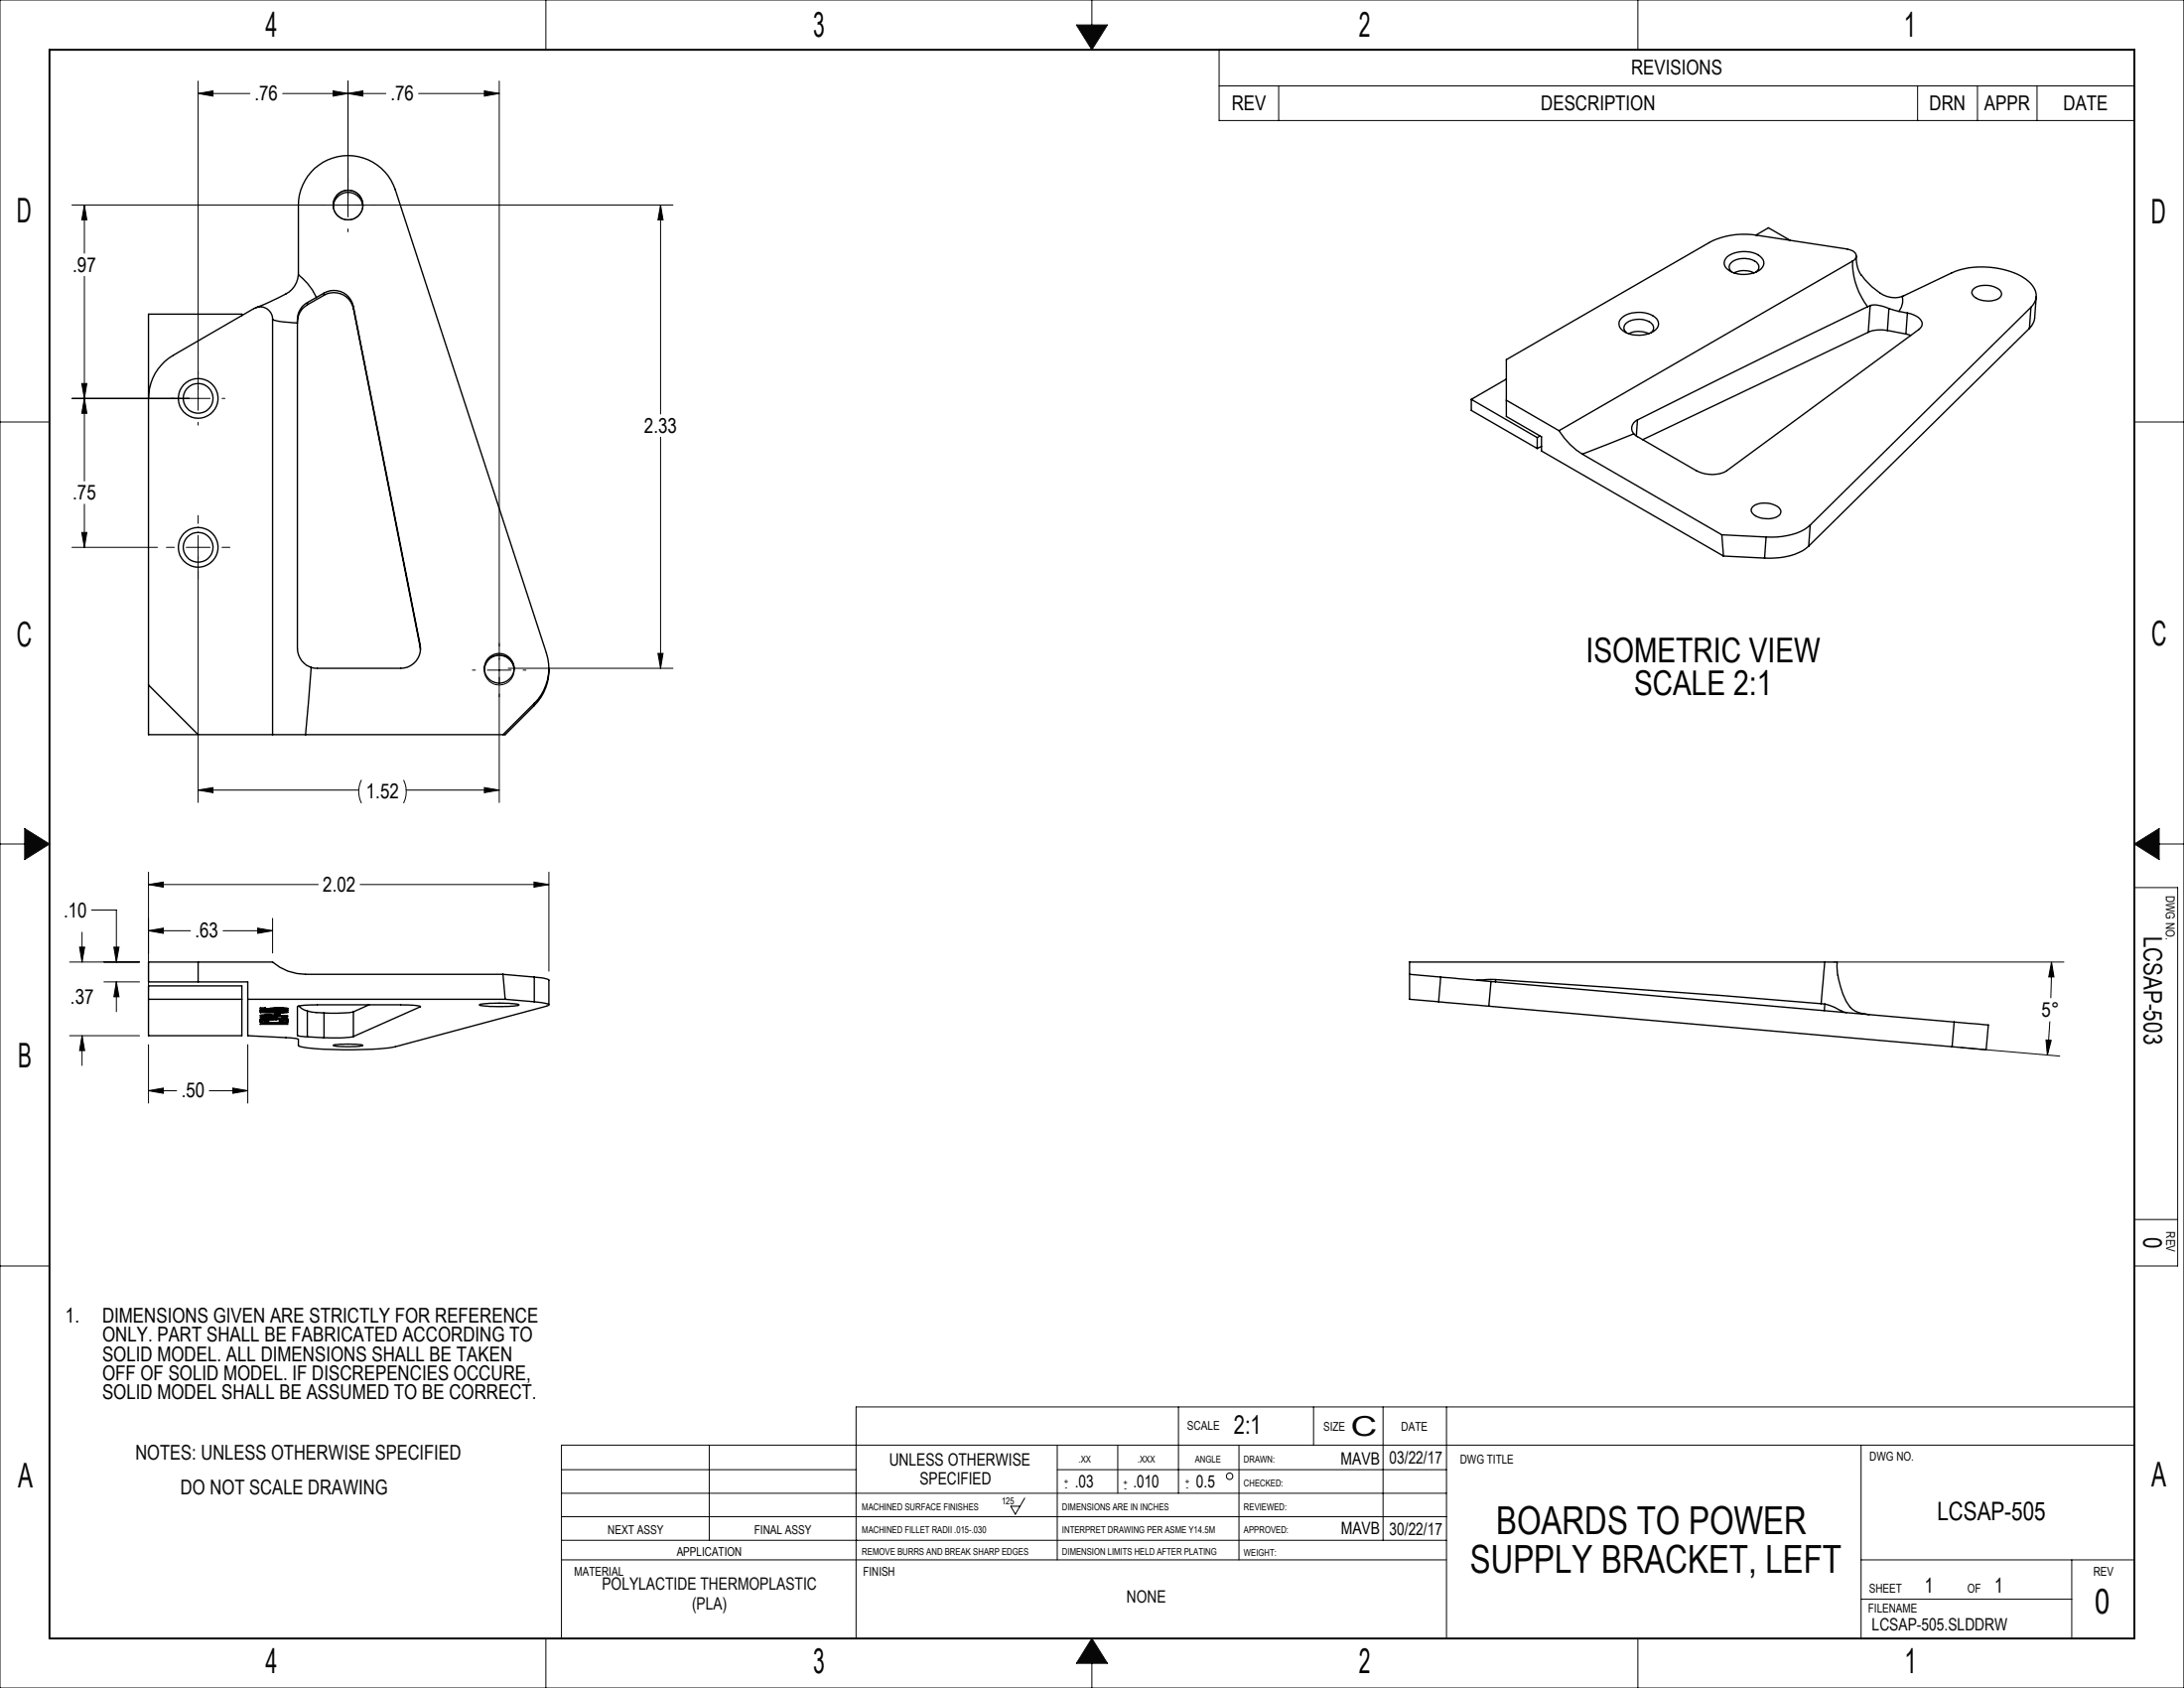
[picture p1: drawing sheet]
<svg xmlns="http://www.w3.org/2000/svg" width="559mm" height="432mm" viewBox="0 0 559 432" stroke-linecap="round" stroke-linejoin="round" font-family="sans-serif">
<g fill="none" stroke="#000" stroke-width=".25">
<path d="M270.5 369.7v29.3M286 369.7v12.3M317 369.7v29.3M143.7 399h226.4M262.2 383.2l-2.4 4.1-1.2-2h2.4"/>
<circle cx="314.6" cy="377.6" r=".82"/>
</g>
<g fill="none" stroke="#0a0605" stroke-width=".25">
<path d="M0 0h558.8v431.8h-558.8zM139.7 0v12.7M275.4 6.4h8l-4 6.3zM279.4 0v6.4M419.1 0v12.7M0 107.9h12.7M546.1 107.9h12.7M0 215.9h6.3M6.3 211.9l6.4 4-6.4 4zM546.1 215.9l6.4-4v8zM552.5 215.9h6.3M546.1 227h11.1v96.9h-11.1"/>
<path d="M546.1 312h11.1M0 323.9h12.7M301.5 359.9v22.1M336.1 359.9v9.8M353.9 359.9v34.1M370.1 359.9v59.2M546.1 359.9h-327.1v59.2M143.7 376h75.3M181.5 369.7v24.3M270.5 376h99.6M476.2 369.7v49.4M546.1 369.7h-402.4v49.4"/>
<path d="M143.7 382h226.4M143.7 394h226.4M143.7 388h226.4M476.2 399h69.9M530.1 399v20.1M139.7 419.1v12.7M279.4 419.1l4 6.4h-8zM419.1 419.1v12.7M476.2 409.1h53.9M279.4 425.5v6.3"/>
</g>
<path d="M12.7 12.7h533.4v406.4h-533.4z" fill="none" stroke="#0a0605" stroke-width=".5"/>
<path d="M275.4 6.4h8l-4 6.3zM546.1 215.9l6.4-4v8zM279.4 419.1l-4 6.4h8zM6.3 211.9v8l6.4-4z" fill-rule="evenodd" fill="#0a0605"/>
<g fill="none" stroke="#000" stroke-width=".25">
<path d="M311.9 12.7h234.2v18.1h-234.2zM50.7 23.9l3.8-.7v1.4zM50.7 20.7v84.3M50.7 23.9h13.3M72.3 23.9h26.4M85.2 23.2l3.8 .7-3.8 .7zM89 23.9l3.9-.7v1.4zM89 20.7v34.8M107.1 23.9h20.6M123.9 23.2l3.8 .7-3.8 .7zM127.7 20.7v184.6M311.9 22h234.2"/>
<path d="M327.2 22v8.8M490.6 22v8.8M506 22v8.8M521.2 22v8.8M18.4 52.5h153.8M21.6 52.5l.6 3.8h-1.3zM21.6 52.5v12.3M89 58.6v.7M169 52.5l.7 3.8h-1.4zM169 52.5v53.4M21.6 70.7v52.3M20.9 98.1h1.3l-.6 3.8z"/>
<path d="M21.6 101.9l.6 3.8h-1.3zM50.7 108v.8M53.8 101.9h-35.4M56.8 101.9h.8M169 111.8v59.2M20.9 136.2h1.3l-.6 3.8zM21.6 129v11M50.7 131.9v2M50.7 136.9v68.4M18.4 140h21.9M42.6 140h2M47.7 140h6.1"/>
<path d="M56.8 140h2M120.9 171.4h.7M124.7 171.4h6.1M130 171h42.2M133.8 171.4h.8M168.3 167.1h1.4l-.7 3.9zM92.5 199.5a6.6 6.6 0 0 0 0 6M103.3 199.5a6.9 6.9 0 0 1 0 6M50.7 202.1l3.8-.6v1.3zM50.7 202.1h41.1M103.9 202.1h23.8M123.9 201.5l3.8 .6-3.8 .7z"/>
<path d="M21 238.5v7.6M23.4 232.8h6.4v13.3M38 226.3l3.8-.7v1.3zM38 238.1l3.8-.7v1.4zM38 223.1v30.2M38 226.3h43.4M38 238.1h10.7M57.1 238.1h12.6M65.9 237.4l3.8 .7-3.8 .7zM69.7 234.9v8.9M92.1 226.3h48.3M136.6 225.6l3.8 .7-3.8 .6z"/>
<path d="M140.4 223.1v25.3M17.8 246.1h17.9M20.4 242.3h1.3l-.7 3.8zM26.6 251.2h9.1M29.1 242.3h1.3l-.6 3.8zM29.8 251.2l.6 3.8h-1.3zM29.8 251.2v7.6M469.2 246.1h58.9M524.9 246.1l.6 3.8h-1.3zM524.9 246.1l-.2 9.2M17.8 264.9h17.9M21 264.9l.7 3.8h-1.3z"/>
<path d="M21 264.9v7.7M38 279l3.8-.7v1.4zM38 267.2v15M38 279h7.2M53.6 279h9.8M59.6 278.3l3.8 .7-3.8 .7zM63.4 267.2v15M501.7 268l25.3 2.2M523.5 266l1.3 .1-1 3.8zM524.5 261.3l-.7 8.6"/>
<circle cx="89.1" cy="52.4" r="3.8"/>
<circle cx="127.7" cy="171.4" r="3.8"/>
</g>
<path d="M136.6 225.6l3.8 .7-3.8 .6zM38 226.3l3.8-.7v1.3zM29.1 242.3h1.3l-.6 3.8zM29.8 251.2l.6 3.8h-1.3zM65.9 237.4l3.8 .7-3.8 .7zM38 238.1l3.8-.7v1.4zM38 279l3.8-.7v1.4zM59.6 278.3l3.8 .7-3.8 .7zM20.4 242.3h1.3l-.7 3.8zM21 264.9l.7 3.8h-1.3zM21.6 101.9l.6 3.8h-1.3zM20.9 136.2h1.3l-.6 3.8zM20.9 98.1h1.3l-.6 3.8zM21.6 52.5l.6 3.8h-1.3zM85.2 23.2l3.8 .7-3.8 .7zM50.7 23.9l3.8-.7v1.4zM89 23.9l3.9-.7v1.4zM123.9 23.2l3.8 .7-3.8 .7zM169 52.5l.7 3.8h-1.4zM168.3 167.1h1.4l-.7 3.9zM50.7 202.1l3.8-.6v1.3zM123.9 201.5l3.8 .6-3.8 .7zM523.5 266l1.3 .1-1 3.8zM524.9 246.1l.6 3.8h-1.3z" fill="#000"/>
<g fill="none" stroke="#000" stroke-width=".35">
<path d="M85.3 52.7a3.8 3.8 0 0 1 3.8-3.5 3.8 3.8 0 0 1 3.8 3.5M76.3 70.3a6 6 0 0 1-3.1 4.9l-5.1 2.4-2.7 1.1M76.3 70.3a15.6 15.6 0 0 1 4.7 5.8M76.3 70.3v-17.8a12.7 12.7 0 0 1 10.8-12.5 12.7 12.7 0 0 1 14 8.5l38.7 118.6a12.5 12.5 0 0 1-3.1 12.8M78.6 77.4a5.2 5.2 0 0 0-2.5 5.2M78.6 78a5.1 5.1 0 0 0-2.5 4.3M78.6 77.4v.6M81 76.1l-2.4 1.3M82.9 75a5.1 5.1 0 0 1 7.5 3.4M82.9 75.5a5.1 5.1 0 0 1 7.5 3.4M82.9 75v.5M82.9 75l-1.9 1.1"/>
<path d="M82.9 75.5l-4.3 2.5M90.4 78.4v.5M90.4 78.4l17.1 86.5M90.4 78.9l17.1 86.6M441.9 65.8a7.3 7.3 0 0 1 8.9 .2 2.17 2.17 0 0 1-1.3 3.5 7.3 7.3 0 0 1-7.8-.9 1.93 1.93 0 0 1 .2-2.8zM443.2 69.6a1.61 1.61 0 0 1-.8-1.6 1.61 1.61 0 0 1 1.3-1.3 5.5 5.5 0 0 1 6 .8 1.42 1.42 0 0 1-.4 2.1M443.7 69.8a5.8 5.8 0 0 1 5.1 0M449.3 60.1l3.2-1.8 5.5 3.2M474 66.8a18.3 18.3 0 0 0 3.8 11.7M474 66.8a1.43 1.43 0 0 0 .9-1.5 1.43 1.43 0 0 0-1.2-1.3l-1.1-.3-23.1-3.5a19.5 19.5 0 0 0-12.2 1.9l-51.9 29.9v14.5l9 5.2v3.7l46.6 26.8M474 66.8l-75.1 43.4M474.9 65.5a7.7 7.7 0 0 0 1.3 4.9"/>
<path d="M476.3 70.4a15.6 15.6 0 0 0 6.7 5.5 5.7 5.7 0 0 0 3.7-.1M477.8 78.5l-17.8 8.6-41 20.3M478.5 78.2l1.5-.2 3.3 .9M478.5 78.2l-.7 .3M478.5 78.2l-.5 6.8M483.3 78.9l2.6 .8M483.3 78.9l-.4 5.6M485.9 79.7l2.1 .4M486.7 75.8l12.7-6a21.4 21.4 0 0 1 18.8 1.5 4.8 4.8 0 0 1 2.4 6.1l-1 1.2M486.7 75.8a4.6 4.6 0 0 1-.8 3.9M505.1 73.8a5.6 5.6 0 0 1 6.9 .8 1.47 1.47 0 0 1-1.1 2 6 6 0 0 1-6.1-1 1.16 1.16 0 0 1 .3-1.8zM519.6 78.6l-56.4 55.7"/>
<path d="M519.6 78.6l-.3 5.4M521 75.9l-.4 5.5a4.7 4.7 0 0 1-1.3 2.6M61.9 80.7v-.3h-23.9v107.5h31.7M69.7 81.7a11.7 11.7 0 0 0 5.2 .9h1.2M69.7 81.7a3.2 3.2 0 0 0-4.7-2.8l-20.7 12a12.7 12.7 0 0 0-6.3 11M69.7 81.7v106.2M76.1 82.6v83.3a5.3 5.3 0 0 0 3.5 4.8M385.4 97l-9 5.2M414.9 81.3a7.3 7.3 0 0 1 9 .2 2.22 2.22 0 0 1-1.3 3.6 7.4 7.4 0 0 1-7.9-1 1.93 1.93 0 0 1 .2-2.8zM416.2 85.2a1.63 1.63 0 0 1-.7-1.7 1.63 1.63 0 0 1 1.2-1.3 5.4 5.4 0 0 1 6.1 .8 1.49 1.49 0 0 1-.4 2.2M416.7 85.4a5.8 5.8 0 0 1 5.2 0M478 85l-57.7 27.5"/>
<path d="M482.9 84.5a8.8 8.8 0 0 0-4.9 .5M482.9 84.5l4.7 .9M487.6 85.4l1.3 .4M488 80.1l1.6 .4a2.79 2.79 0 0 1 2.2 2.5l-.4 .9-.4 .4-49.2 36.1a8.2 8.2 0 0 1-7.8 0l-15.2-8.8-.8-.6M488 80.1l-.4 5.3M519.3 84l-56.5 55.7M376.4 102.2v2.8l16.9 9.7M376.4 102.2l16.9 9.7M385.4 102.4l13.5 7.8M393.3 111.9v2.8M394.1 111.5l-.8 .4M394.4 114.2l-1.1 .5"/>
<path d="M398.9 110.2a18.6 18.6 0 0 0 5.9 6M404.8 116.2l35.7 20.6M418 111l-13.2 5.2M419 107.4a2.29 2.29 0 0 0-1 3.6M419 107.4l-.3 4.1M440.5 136.8l11.4 .6M440.5 136.8l.5 5.4M448.6 129.5a5.7 5.7 0 0 1 6.9 .8 1.42 1.42 0 0 1-1.1 2 6 6 0 0 1-6-1 1.2 1.2 0 0 1 .2-1.8zM451.9 137.4l-.4 5.4M462.8 139.7a15.5 15.5 0 0 1-11.3 3.1M463.2 134.3a15.5 15.5 0 0 1-11.3 3.1M463.2 134.3l-.4 5.4"/>
<path d="M441 142.2l10.5 .6M38 175.2l12.7 12.7M79.6 170.7l-1.4 17.2M107.5 164.9a5 5 0 0 1-5 6.1h-21.7l-1.2-.3M107.5 164.9v.6M107.5 165.5l.1 .7M123.9 171.2a3.8 3.8 0 0 1 3.8-3.6 3.8 3.8 0 0 1 3.9 3.6M136.7 179.9v.6M136.7 179.9l-8 8M140.4 171a12.7 12.7 0 0 1-3.7 9.5M69.7 187.9h8.5M136.7 180.5l-7.4 7.4h-51.1"/>
<path d="M38 252.2h23.9v12.7h-23.9zM38 255.6h23.9M50.7 246.1v5.1M63.4 255.6h65.9M66.6 259.7l2.1-.2 4.9 .4h-7zM67.4 258.6l2.8 .1M67.4 258.3v.3M67.7 258.4h4.8M67.7 258.3v.1M67.9 259.8h1.4M67.9 259.6v.2M68.1 259.7l-.2 .1"/>
<path d="M68.1 259.6v.1M68.7 259.6l.6 .2M68.7 259.6l-.6 .1M68.7 259.5v.1M69.1 258.9l1.5-.2 3.1 .2-1.8 .3v-.2l.6-.1M69.1 258l-2.5-.2v.3l3.9 .1M69.1 258.9l-2.5-.2v.3l3.9 .1M69.1 257.9v.1M69.1 258.9h.1M69.3 259.6v.2M70.1 258.2l3.6 .2-3.5 .3M70.1 258.2l-3.6 .2 .9 .2"/>
<path d="M70.1 258.3l1.9 .1M70.1 258.3l-2.4 .1M70.1 258.2v.1M70.2 258.6v.1M70.3 258.9l.4 .1-.2 .1M70.3 258l.4 .1-.2 .1M70.3 257.8v.2M70.3 258.8v.1M70.4 259.2h1.2v.2h-1.2zM70.5 258v.2M70.5 259v.1M71.4 258.8l-1.1 .1"/>
<path d="M71.4 258.8l1.1 .1M71.4 257.9l-1.1 .1M71.4 257.9l1.1 .1M71.4 257.8v.1M71.4 258.7v.1M72 258.4h.5M72 258.3v.1M72.5 258l-.6 .2 1.8-.2-2.4-.2-2.2 .2M72.5 257.8v.2M72.5 258.3v.1M72.5 258.8v.1M76.4 257.4l.9 .7 1.3 .5"/>
<path d="M78.6 258.6l1.2 .3 3.1 .2M78.6 258.6v6.6M82.9 259.1v6.4M90.4 258.8l-4.1 .4-3.4-.1M90.4 258.8v6.3M94.4 257l-4 1.8M107.5 257.6l.1-.1a13.3 13.3 0 0 0-5.1-.5l-22.2 .1a11.5 11.5 0 0 0-4.2 .4v7.4l2.5 .3M107.5 257.6l-17.1 7.5M107.5 257.4v.2M122.7 257a33.2 33.2 0 0 1 10.1 0 6.5 6.5 0 0 1-3.4 .5h-3.3a6.5 6.5 0 0 1-3.4-.5zM128.7 249.2h-50.5a12.8 12.8 0 0 1-8.5-3.1h-31.7v5.1h25.4v13.7l9.8 .5a6.6 6.6 0 0 1 3.1 .5v1.5a8.3 8.3 0 0 0 4.2 .9 102.9 102.9 0 0 0 20.6-.5l38.7-10.4 .6-.4-.7-.3-3-.4M128.7 249.2l.6 6.4"/>
<path d="M128.7 249.2l8 .7M129.3 255.6l7.4 .7M136.7 249.9l2.4 .3 1.3 .5v6.3M136.7 249.9v6.4M360.6 249.2v6.4l7.5 .7M360.6 249.2l8 .7M368.1 256.3l12.8 1.1M368.6 249.9l12.9 1.2M368.6 249.9l-.5 6.4M380.9 257.4l118.6 10.4M381.5 251.1l-.6 6.3M381.5 251.1l118.5 10.3"/>
<path d="M382.7 250.6l-4.9 .2M382.7 250.6l57.9 4.1 25.3 2.1M382.7 250.6l-.1 .6M465.9 256.8l1 .1M466.9 246.1h3.2l.1 3.4M466.9 246.1l-1 10.7M466.9 246.1h-106.3v3.1M466.9 256.9l2.5 .8 1.7 .9M466.9 256.9l-.1 1.6M470.3 249.5a16.3 16.3 0 0 0 3.6 8.6 7.6 7.6 0 0 0 4.4 1.4M471.1 258.6l1.4 .4M471.1 258.6v.3"/>
<path d="M66.6 261.9h5.7v-.2h1.3v.3zM67.7 260.8l.7-.1-1.9 .1 1.7 .2M67.7 260.8l4.1-.2 1.9 .2-1.5 .2M67.7 260.7v.1M67.7 261.3l1-.1-.9-.1-1.3 .2 1.6 .3 2 .1M67.7 261.3l2.4 .2M67.7 261.1v.2M68.2 260.9v.1M68.5 260.2v.1M70.1 261.5v.2M70.6 260.8l-2.4 .2M70.6 260.7v.1"/>
<path d="M70.8 260.1v.3l-2.3-.1M70.8 260.2l-2.3 .1M71.8 260.8h-1.2M71.8 260.8h.7M71.8 260.6v.2M72.1 260v.4l1.5 .1v.1l-7-.2 7-.4-1.5 .2M72.2 260.9v.1M72.5 261.3l-1-.1 1.5-.1 .7 .2-1.2 .3-2.4 .1M72.5 261.3l-2.4 .2M72.5 261.1v.2M72.5 260.8l-.9 .1 .6 .1M72.5 260.7v.1"/>
<path d="M78.6 265.2l4.3 .3M85.3 267.3l4.5-.2 3.1 .3a20.4 20.4 0 0 1-7.6 0zM90.4 265.1l-3.3 .4h-4.2M500 261.4l8.7 .8-.5 6.3-8.7-.7M500 261.4l-.5 6.4"/>
<circle cx="89.1" cy="52.4" r="3.8"/>
<circle cx="50.7" cy="101.9" r="3.8"/>
<circle cx="50.7" cy="101.9" r="5.1"/>
<circle cx="50.7" cy="140" r="3.8"/>
<circle cx="50.7" cy="140" r="5.1"/>
<circle cx="127.7" cy="171" r="3.8"/>
</g>
<g font-size="9.9" fill="#0a0605">
<text x="382.8" y="392.5">BOARDS TO POWER</text>
<text x="376.2" y="402.4">SUPPLY BRACKET, LEFT</text>
</g>
<g font-size="8.7" fill="#0a0605">
<text x="68" y="9.4">4</text>
<text x="208.1" y="9.3">3</text>
<text x="347.7" y="9.3">2</text>
<text x="487.1" y="9.4">1</text>
<text x="4.3" y="57">D</text>
<text x="550.4" y="57.2">D</text>
<text x="4.3" y="165.3">C</text>
<text x="550.5" y="165.1">C</text>
<text x="4.6" y="273.1">B</text>
<text x="4.6" y="380.6">A</text>
<text x="550.5" y="380.4">A</text>
<text x="536" y="412.8">0</text>
<text x="67.9" y="428">4</text>
<text x="208.1" y="428">3</text>
<text x="487.3" y="428.1">1</text>
</g>
<g font-size="8.7">
<text x="405.8" y="169.5">ISOMETRIC VIEW</text>
<text x="418.1" y="177.7">SCALE 2:1</text>
<text x="347.7" y="428.1">2</text>
</g>
<text font-size="7" fill="#0a0605" x="345.7" y="367.2">C</text>
<g font-size="6.5" fill="#0a0605">
<text x="548.5" y="239.5" transform="rotate(90 548.5 239.5)">LCSAP-503</text>
<text x="548.4" y="316.4" transform="rotate(90 548.4 316.4)">0</text>
<text x="315.7" y="366.7">2:1</text>
</g>
<text font-size="6.5" x="495.7" y="388.9">LCSAP-505</text>
<g font-size="5.2">
<text x="417.3" y="19.1">REVISIONS</text>
<text x="65.1" y="25.7">.76</text>
<text x="99.9" y="25.7">.76</text>
<text x="315.1" y="28.2">REV</text>
<text x="394.3" y="28.2">DESCRIPTION</text>
<text x="493.7" y="28.2">DRN</text>
<text x="507.7" y="28.2">APPR</text>
<text x="527.9" y="28.2">DATE</text>
<text x="18.6" y="69.5">.97</text>
<text x="164.8" y="110.6">2.33</text>
<text x="18.6" y="127.8">.75</text>
<text x="93.7" y="204.3">1.52</text>
<text x="82.6" y="228.1">2.02</text>
<text x="16.3" y="234.6">.10</text>
<text x="49.9" y="239.9">.63</text>
<text x="18" y="256.7">.37</text>
<text x="522.4" y="260.1">5°</text>
<text x="46.4" y="280.8">.50</text>
<text x="16.8" y="338.3">1.</text>
<text x="26.2" y="338.4">DIMENSIONS GIVEN ARE STRICTLY FOR REFERENCE</text>
<text x="26.2" y="343.3">ONLY. PART SHALL BE FABRICATED ACCORDING TO</text>
<text x="26.2" y="348.2">SOLID MODEL. ALL DIMENSIONS SHALL BE TAKEN</text>
<text x="26.2" y="353.1">OFF OF SOLID MODEL. IF DISCREPENCIES OCCURE,</text>
<text x="26.2" y="358">SOLID MODEL SHALL BE ASSUMED TO BE CORRECT.</text>
<text x="492.5" y="407.3">1</text>
<text x="510.3" y="407.3">1</text>
</g>
<g font-size="5.2" fill="#0a0605">
<text x="34.6" y="373.4">NOTES: UNLESS OTHERWISE SPECIFIED</text>
<text x="46.2" y="382.3">DO NOT SCALE DRAWING</text>
</g>
<g font-size="4.4">
<text x="227.5" y="374.8">UNLESS OTHERWISE</text>
<text x="343" y="374.6">MAVB</text>
<text x="235.3" y="379.6">SPECIFIED</text>
<text x="275" y="380.5">.03</text>
<text x="290" y="380.5">.010</text>
<text x="306.1" y="380.6">0.5</text>
<text x="343.1" y="392.5">MAVB</text>
</g>
<g font-size="4.4" fill="#0a0605">
<text x="355.5" y="374.5">03/22/17</text>
<text x="355.5" y="392.6">30/22/17</text>
<text x="154" y="406.6">POLYLACTIDE THERMOPLASTIC</text>
<text x="177" y="411.7">(PLA)</text>
<text x="288.3" y="409.9">NONE</text>
<text x="479" y="417">LCSAP-505.SLDDRW</text>
</g>
<g font-size="3.1">
<text x="554.2" y="229.1" transform="rotate(90 554.2 229.1)">DWG NO.</text>
<text x="554.2" y="315.1" transform="rotate(90 554.2 315.1)">REV</text>
<text x="358.5" y="366">DATE</text>
<text x="373.6" y="374.5">DWG TITLE</text>
<text x="478.4" y="373.7">DWG NO.</text>
<text x="155.5" y="392.4">NEXT ASSY</text>
<text x="193" y="392.4">FINAL ASSY</text>
<text x="173.2" y="398">APPLICATION</text>
<text x="146.9" y="403.1">MATERIAL</text>
<text x="220.9" y="403.2">FINISH</text>
<text x="478.2" y="407.4">SHEET</text>
<text x="503.4" y="407.4">OF</text>
<text x="535.6" y="403.2">REV</text>
<text x="478" y="412.6">FILENAME</text>
</g>
<g font-size="3.1" fill="#0a0605">
<text x="303.8" y="365.9">SCALE</text>
<text x="338.7" y="365.9">SIZE</text>
</g>
<g font-size="2.4">
<text x="276" y="374.1">.XX</text>
<text x="291.1" y="374.1">.XXX</text>
<text x="305.8" y="374.1">ANGLE</text>
<text x="318.3" y="374.1">DRAWN:</text>
<text x="272.2" y="379.8">+</text>
<text x="272.5" y="381.2">-</text>
<text x="287.4" y="380">+</text>
<text x="287.7" y="381.4">-</text>
<text x="303.2" y="379.8">+</text>
<text x="303.5" y="381.2">-</text>
<text x="318.3" y="380.2">CHECKED:</text>
<text x="220.5" y="386.2">MACHINED SURFACE FINISHES</text>
<text x="256.3" y="384.7">125</text>
<text x="271.8" y="386.2">DIMENSIONS ARE IN INCHES</text>
<text x="318.3" y="386.2">REVIEWED:</text>
<text x="220.5" y="392.3">MACHINED FILLET RADII .015-.030</text>
<text x="271.8" y="392.3">INTERPRET DRAWING PER ASME Y14.5M</text>
<text x="318.3" y="392.3">APPROVED:</text>
<text x="220.5" y="397.8">REMOVE BURRS AND BREAK SHARP EDGES</text>
<text x="271.8" y="397.8">DIMENSION LIMITS HELD AFTER PLATING</text>
<text x="318.3" y="398">WEIGHT:</text>
</g>
</svg>
